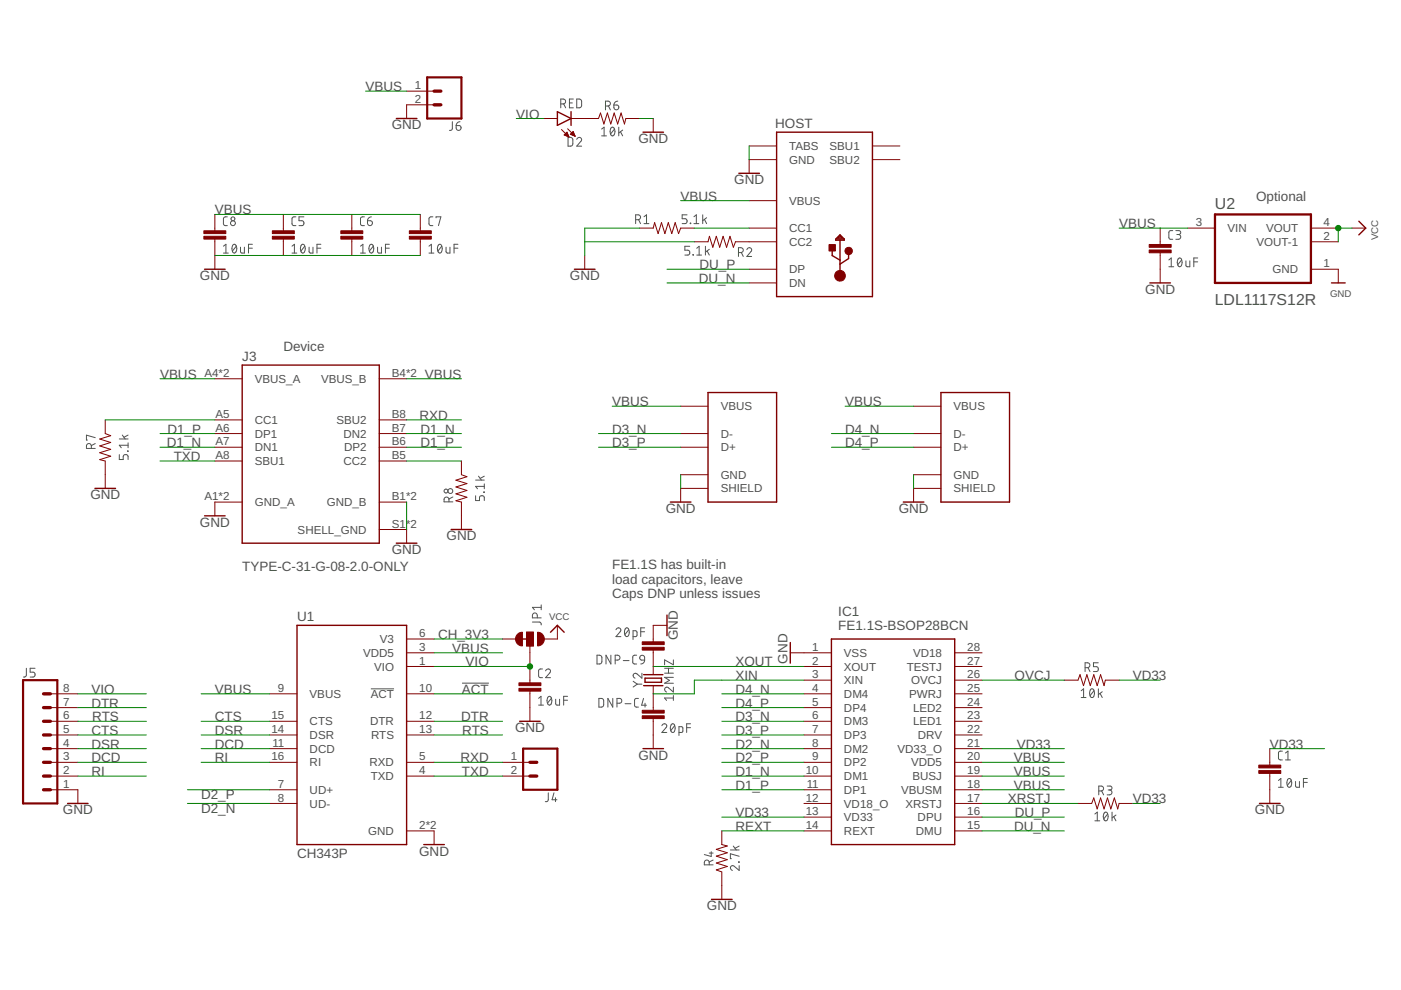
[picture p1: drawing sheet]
<svg xmlns="http://www.w3.org/2000/svg" width="297mm" height="210mm" viewBox="0 0 297 210" stroke-linecap="round" stroke-linejoin="round" font-family="sans-serif">
<g fill="none" stroke="#505050" stroke-width=".21">
<path d="M95.9 25.8v1.6l-.2 .2h-.4M96.7 26.6h.6a.52 .52 0 0 1 .4 .6 .52 .52 0 0 1-.5 .5 .52 .52 0 0 1-.5-.6zM97.5 25.8a.8 .8 0 0 0-.8 .8M118.9 22h.5a.52 .52 0 0 0 .5-.5 .52 .52 0 0 0-.5-.5h-.5v1.9M119.5 22l.4 .9M120.4 29.1l.7 .1 .3 .3v1.1l-.3 .4h-.7zM120.7 21.8h.6M121.6 21h-.9v1.9h.9M122.3 21h.7l.3 .4v1.1l-.3 .3-.7 .1zM122.3 29.5a.51 .51 0 0 1 .7-.3 .51 .51 0 0 1 .1 .8l-.8 1h1M127.6 27.4l.5-.4v1.8M127.6 28.8h1"/>
<path d="M128.4 22.5h.5a.52 .52 0 0 0 .5-.5 .52 .52 0 0 0-.5-.6h-.5v1.9M129 22.5l.4 .8M129.6 27.1l.3-.1a1.07 1.07 0 0 1 0 1.8 1.17 1.17 0 0 1-.3-1.7zM130.2 22.3h.6a.52 .52 0 0 1 .4 .6 .52 .52 0 0 1-.6 .4 .52 .52 0 0 1-.4-.5zM130.3 27.4l-.8 1M131 21.4a.8 .8 0 0 0-.8 .9M131.2 27v1.8M131.6 27.9l.4 .9M132 27.6l-.8 .6M47.4 53.7h1M47.4 52.2l.5-.4v1.9M48.2 46h-.6l-.2 .4v1.2l.2 .2h.6"/>
<path d="M49.4 51.9l.3-.1a1.08 1.08 0 0 1 0 1.9 1.19 1.19 0 0 1-.3-1.8zM50.1 52.2l-.8 1M51 52.4v1.1l.3 .2h.5v-1.3M52.7 52.6h.8M53.5 51.8h-.8v1.9M61.9 52.2l.5-.4v1.9M61.9 53.7h1M62.7 46h-.5l-.3 .4v1.2l.3 .2h.5M63.9 51.9l.3-.1a1.08 1.08 0 0 1 0 1.9 1.19 1.19 0 0 1-.3-1.8zM64.4 46h-1v.8h.6a.53 .53 0 0 1 .4 .5 .53 .53 0 0 1-.4 .5h-.6M64.6 52.2l-.8 1M65.5 52.4l.1 1.1 .2 .2h.6v-1.3"/>
<path d="M67.2 52.6h.8M68 51.8h-.8v1.9M76.4 53.7h1.1M76.4 52.2l.5-.4v1.9M77.3 46h-.6l-.3 .4 .1 1.2 .2 .2h.6M77.9 46.8h.6a.52 .52 0 0 1 .4 .6 .52 .52 0 0 1-.5 .4 .52 .52 0 0 1-.5-.5zM78.4 51.9l.3-.1a1.11 1.11 0 0 1 0 1.9 1.17 1.17 0 0 1-.3-1.8zM78.7 46l-.6 .3-.2 .5M79.1 52.2l-.8 1M80.1 52.4v1.1l.2 .2h.6v-1.3M81.7 52.6h.8M82.5 51.8h-.8v1.9"/>
<path d="M91 53.7h1M91 52.2l.5-.4v1.9M91.8 46h-.6l-.2 .4v1.2l.2 .2h.6M92.5 46.2v-.2h1l-.5 1.8M93 51.9l.3-.1a1.11 1.11 0 0 1 0 1.9 1.17 1.17 0 0 1-.3-1.8zM93.7 52.2l-.9 1M94.6 52.4v1.1l.3 .2h.5v-1.3M96.3 52.6h.8M97.1 51.8h-.8v1.9M134.8 46.6h.5a.52 .52 0 0 0 .5-.5 .52 .52 0 0 0-.5-.5h-.5v1.8M135.4 46.6l.4 .8M136.5 47.4h1.1"/>
<path d="M136.5 46l.6-.4v1.8M145.7 45.6h-1.1v.8h.6a.53 .53 0 0 1 .5 .5 .53 .53 0 0 1-.5 .5h-.6M146.2 52.2h-1v.8h.6a.53 .53 0 0 1 .4 .6 .53 .53 0 0 1-.4 .5h-.6M146.3 47.3l.2 .1zM146.9 54l.1 .1zM147.1 47.4h1.1M147.1 46l.5-.4v1.8M147.7 54.1h1M147.7 52.6l.5-.4v1.9M149 45.6v1.8M149.4 46.5l.4 .9M149.6 52.2v1.9"/>
<path d="M149.8 46.2l-.8 .6M149.9 53.2l.5 .9M150.4 52.9l-.8 .6M156.6 53.6h.5a.52 .52 0 0 0 .5-.6 .52 .52 0 0 0-.5-.5h-.5v1.9M157.2 53.6l.4 .8M158.3 52.9a.5 .5 0 0 1 .8-.4 .5 .5 0 0 1 .1 .8l-.9 1.1h1.1M247.8 55.1l.5-.4v1.9M247.8 56.6h1.1M248.6 48.9h-.5l-.3 .4 .1 1.3 .7 .1M249.3 48.9h.6a.41 .41 0 0 1 .4 .4 .41 .41 0 0 1-.4 .4h-.4M249.8 54.8l.3-.1a1.11 1.11 0 0 1 0 1.9 1.17 1.17 0 0 1-.3-1.8zM249.8 49.7a.51 .51 0 0 1 .5 .5 .51 .51 0 0 1-.5 .5h-.5"/>
<path d="M250.5 55.1l-.8 1M251.4 55.3l.1 1.1 .2 .2h.6v-1.3M253.1 55.5h.8M253.9 54.7h-.8v1.9M19.4 95.1v-.5a.52 .52 0 0 0-.6-.6 .52 .52 0 0 0-.5 .6v.5h1.9M20.2 92.8l-1.9-.5v1h.2M20.2 94l-.8 .5M25.3 96.4v1h.8v-.6a.53 .53 0 0 1 .5-.4 .53 .53 0 0 1 .6 .4v.6M25.3 93.1h1.9M25.9 92.2l.6 .9M27.1 95.6l.1 .1zM27.2 93.9v1"/>
<path d="M27.2 94.4h-1.9l.4 .5M27.2 92.2l-.9 .5M95.2 106.4v-.5a.52 .52 0 0 0-.5-.5 .52 .52 0 0 0-.6 .5v.5h1.9M96 105.4l-.8 .4M100.8 105.1v1h.9v-.6a.52 .52 0 0 1 .5-.4 .52 .52 0 0 1 .5 .4v.6M100.8 101.8h1.9M101.5 101l.6 .8M102.6 104.3l.1 .1zM102.7 102.6v1M102.7 103.1h-1.9l.4 .5M102.7 101l-.9 .4M112.9 131.9h1.6l.2 .6"/>
<path d="M113.9 131v-.5a.52 .52 0 0 0-.5-.5 .52 .52 0 0 0-.5 .5v.5h1.8M114.7 128.2v1.1M114.7 128.8h-1.8l.4 .5M126.6 138.9l.7 .1 .3 .3v1.1l-.3 .4h-.7zM129.5 138.9v1.9l-1-1.9v1.9M130.4 140h.5a.52 .52 0 0 0 .6-.6 .52 .52 0 0 0-.6-.5h-.5v1.9M130.6 133.5a.51 .51 0 0 1 .7-.4 .51 .51 0 0 1 .2 .8l-.9 1.1h1M132.6 133.2l.3-.1a1.11 1.11 0 0 1 0 1.9 1.15 1.15 0 0 1-.3-1.8zM133.3 133.5l-.8 1.1M134.2 135h.7l.1-.2 .1-.8-.2-.2-.7-.1v1.9M135 138.9l-.6 .1-.2 .3 .1 1.4 .7 .1M135.8 139.1l.3-.2 .4 .2 .2 .9-.9-.2-.2-.2z"/>
<path d="M135.8 133.9h.9M136.7 140l-.3 .5-.6 .3M136.7 133.1h-.9v1.9M142.8 139.9v1l-1.9-1v1M5.6 141.7l-.1 1.6-.2 .2-.3 .1M7.4 141.7h-1v.8h.6a.53 .53 0 0 1 .4 .5 .53 .53 0 0 1-.4 .6h-.6M78.6 146h4.9M98 144.8h5.7M114.2 148.1l.5-.5v1.9M114.2 149.5h1M115 141.8l-.6 .1-.2 .3v1.2l.2 .3h.6M115.7 142.2a.52 .52 0 0 1 .7-.4 .52 .52 0 0 1 .2 .9l-.9 1h1"/>
<path d="M116.2 147.8l.3-.2a1.11 1.11 0 0 1 0 1.9 1.17 1.17 0 0 1-.3-1.7zM116.9 148.1l-.8 1M117.8 148.3v1l.3 .2h.5v-1.2M119.5 148.5h.8M120.3 147.6h-.8v1.9M127 148.1h.7l.3 .3v1.2l-.3 .3h-.7zM129.9 148.1v1.8l-1-1.8v1.8M130.8 149.1h.5a.51 .51 0 0 0 .5-.5 .51 .51 0 0 0-.5-.5h-.5v1.8M132.1 140.1h1.3M132.5 149.2h1.3M134.2 144.4l.9 .7M135.1 145.1l-.9 .6"/>
<path d="M135.1 145.1h1M135.4 148.1h-.6l-.3 .4 .1 1.2 .2 .2h.6M136.1 142.7v1.1l-1-.9a.52 .52 0 0 0-.9 .2 .52 .52 0 0 0 .4 .7M136.4 148.1l-.4 1.4h1.1M136.8 149.1v.8M140.3 153.9a.51 .51 0 0 1 .8-.4 .51 .51 0 0 1 .1 .8l-.9 1h1.1M140.9 142.7h1.9M140.9 141.7h1.9M141.7 141.7v1M142.4 153.6l.2-.1a1.09 1.09 0 0 1 0 1.8 1.13 1.13 0 0 1-.2-1.7zM142.8 145.7v1l-1.1-.9a.51 .51 0 0 0-.8 .2 .51 .51 0 0 0 .4 .7M142.8 148h-1.9l.4 .5"/>
<path d="M142.8 147.5v1M142.8 143.6h-1.9l1 .7-1 .6h1.9M143 153.9l-.8 1M144 155.3h.6l.2-.2v-.7l-.2-.3h-.6v1.8M145.6 154.3h.8M146.4 153.5h-.8v1.8M229.2 146.5l.5-.5v1.9M229.2 147.9h1.1M230.1 141.6h.5a.52 .52 0 0 0 .5-.6 .52 .52 0 0 0-.5-.5h-.5v1.9M230.7 141.6l.4 .8M231.2 146.2l.3-.2a1.07 1.07 0 0 1 0 1.9 1.17 1.17 0 0 1-.3-1.7zM231.9 146.5l-.8 1"/>
<path d="M232.9 140.5h-1.1v.9h.7a.53 .53 0 0 1 .4 .5 .53 .53 0 0 1-.4 .5h-.7M232.9 146v1.9M233.2 147l.5 .9M233.7 146.7l-.8 .6M271.9 159.3h-.6l-.2 .4v1.2l.2 .2h.6M272.5 159.7l.6-.4v1.8M116.2 168.1v1.6l-.2 .2-.4 .1M117.5 168.1l-.4 1.5h1M117.8 169.1v.9M155.5 179.4l.6 .8M156.7 179.4l-.8 .5M232.1 172.6l.5-.4v1.8"/>
<path d="M232.1 174h1.1M233 167.7h.5a.52 .52 0 0 0 .5-.5 .52 .52 0 0 0-.5-.5h-.5v1.8M233.6 167.7l.4 .8M234.1 172.3l.3-.1a1.09 1.09 0 0 1 0 1.8 1.15 1.15 0 0 1-.3-1.7zM234.7 166.7h.7a.41 .41 0 0 1 .4 .4 .41 .41 0 0 1-.4 .4h-.5M234.8 172.6l-.8 1M235.2 167.5a.52 .52 0 0 1 .6 .5 .52 .52 0 0 1-.6 .5h-.5M235.8 172.2v1.8M236.1 173.2l.5 .8M236.6 172.8l-.8 .6M271.1 165.5l.5-.4v1.8M271.1 166.9h1"/>
<path d="M272.5 161.1h1.1M273.1 165.2l.2-.1a1.08 1.08 0 0 1 0 1.8 1.17 1.17 0 0 1-.2-1.7zM273.8 165.5l-.9 1M274.7 165.7v1l.3 .2h.5v-1.2M276.4 165.9h.8M277.2 165.1h-.8v1.8M150.4 183.4v-.5a.52 .52 0 0 0-.6-.6 .52 .52 0 0 0-.5 .6v.5h1.9M150.4 180.9h.8M150.8 180.6v1l-1.5-.4M151.2 182.4l-.8 .4M154.9 180.2h1.8M156.6 182.7l.1 .1z"/>
<path d="M156.7 183.5v1.1l-1-.9a.51 .51 0 0 0-.8 .1 .51 .51 0 0 0 .4 .8M156.7 181.5l-1.8-.5v1.1h.2"/>
<circle cx="49.4" cy="46.4" r=".41"/>
<circle cx="49.4" cy="47.3" r=".52"/>
<circle cx="94.6" cy="104.1" r=".41"/>
<circle cx="95.5" cy="104.1" r=".52"/>
</g>
<g fill="none" stroke="#800000" stroke-width=".3">
<path d="M84 25.1h4.4M118.2 23.7l2.9 1.4-2.9 1.5zM121.1 23.7v2.9M136.3 28h4.4M156.7 36.7h4.3M164.7 28h20.3v34.9h-20.3zM43.4 57.1h4.3M121.8 57.1h4.4M176.4 52.8v1.4l1.7 1M177.2 50.7l.9-.9 .9 .9v.2h-1.8zM177.4 50.7h1.6M178.1 50.9v7.6"/>
<path d="M178.1 50l.5 .5h-1l.5-.3M179.9 53.7v1.1l-1.8 1.2M243.8 60h4.4M282.3 60h2.9M288.1 46.9l1.5 1.5-1.5 1.4M51.4 77.4h29v37.8h-29zM150.1 83.2h14.6v23.2h-14.6zM199.5 83.2h14.5v23.2h-14.5zM20.1 103.5h4.4M43.4 109.4h4.3M84 115.2h4.4M95.7 112.3h4.3"/>
<path d="M142.1 106.4h4.4M191.5 106.4h4.4M63 132.6h23.2v46.5h-23.2zM109.5 135.5h2.9M116.7 134l1.5-1.4 1.4 1.4M141.4 130.4v4.4M167.6 136.2v4.4M176.3 135.5h26.1v43.6h-26.1zM110.2 152.9h4.3M136.3 158.7h4.4M136.5 143h4M136.5 145.4h4"/>
<path d="M136.8 143.8h3.5v.9h-3.5zM14.3 170.3h4.4M89.9 179.1h4.3M267 170.3h4.4M150.9 190.7h4.3"/>
</g>
<g fill="none" stroke="#800000" stroke-width=".21">
<path d="M86.2 19.3h5.8M92 22.2h-5.8v2.9M115.3 25.1h2.9M119 27.5l1.6 1.5M119.6 28.6l.6-.6 .4 1zM119.7 28.5h.7M119.8 28.7h.7M119.8 28.4h.6M120 28.2h.3M120.1 28.8h.4M120.1 28.1h.1M120.4 27.3l1.5 1.6"/>
<path d="M120.4 29h.2M120.9 28.5l.6-.6 .4 1zM121 28.4h.7M121.1 25.1h5.8l.4-1.1 .7 2.3 .8-2.3 .7 2.3 .7-2.3 .8 2.3 .7-2.3 .7 2.3 .3-1.2h2.9M121.1 28.5h.7M121.2 28.2h.5M121.3 28.1h.3M121.4 28.7h.5M121.4 28h.1M121.8 28.8h.1M138.5 25.1v2.9M158.8 30.9h5.9"/>
<path d="M164.7 33.8h-5.9v2.9M185 33.8h5.8M185 30.9h5.8M45.6 45.5v3.4M45.6 50.7v6.4M60.1 45.5v3.4M60.1 50.7v3.5M74.6 45.5v3.4M74.6 50.7v3.5M89.1 45.5v3.4M89.1 50.7v3.5M124 54.2v2.9"/>
<path d="M135.6 48.4h2.9l.3-1.2 .7 2.3 .8-2.3 .7 2.3 .7-2.3 .7 2.3 .8-2.3 .7 2.3 .4-1.1h2.9M147.2 51.3h2.9l.3-1.2 .7 2.3 .8-2.3 .7 2.3 .7-2.3 .8 2.3 .7-2.3 .7 2.3 .4-1.1h8.8M158.8 42.5h5.9M158.8 48.4h5.9M158.8 57.1h5.9M158.8 60h5.9M246 48.4v3.5M246 53.6v6.4M251.8 48.4h5.8M277.9 48.4h5.8M277.9 57.1h5.8v2.9M277.9 51.3h5.8"/>
<path d="M286.7 48.4h2.9M22.3 89v2.9l1.2 .5-2.4 .7 2.4 .7-2.4 .8 2.4 .7-2.4 .7 2.4 .7-2.4 .8 1.2 .2v5.8M45.6 91.9h5.8M45.6 94.8h5.8M45.6 80.3h5.8M45.6 89h5.8M45.6 97.7h5.8M80.4 91.9h5.8M80.4 94.8h5.8M80.4 80.3h5.8M80.4 89h5.8M80.4 97.7h5.8"/>
<path d="M97.8 97.7v2.9l1.2 .5-2.3 .7 2.3 .7-2.3 .8 2.3 .7-2.3 .7 2.3 .7-2.3 .8 1.1 .2v5.9M144.3 86.1h5.8M144.3 91.9h5.8M144.3 94.8h5.8M193.7 86.1h5.8M193.7 91.9h5.8M193.7 94.8h5.8M51.4 106.4h-5.8v3M80.4 106.4h5.8M80.4 112.3h5.8v2.9M144.3 100.6h5.8M150.1 103.5h-5.8v2.9"/>
<path d="M193.7 100.6h5.8M199.5 103.5h-5.8v2.9M86.2 138.4h5.8M86.2 135.5h5.8M106.6 135.5h2.9M111.6 134h1.5v2.9h-1.5zM112.4 136.9v7.9M118.2 132.6v2.9h-2.9M138.5 137.8v5.2M141.4 132.6h-2.9v3.5M167.6 138.4h8.7M202.4 138.4h5.8"/>
<path d="M10.7 147.1h5.8M10.7 152.9h5.8M10.7 155.8h5.8M10.7 158.7h5.8M10.7 150h5.8M57.2 147.1h5.8M57.2 152.9h5.8M57.2 155.8h5.8M57.2 158.7h5.8M86.2 141.3h5.8M86.2 147.1h5.8M86.2 152.9h5.8"/>
<path d="M86.2 155.8h5.8M112.4 146.5v6.4M138.5 145.4v5.2M138.5 152.3v6.4M170.5 141.3h5.8M170.5 147.1h5.8M170.5 152.9h5.8M170.5 155.8h5.8M170.5 158.7h5.8M170.5 144.2h5.8M170.5 150h5.8M202.4 141.3h5.8"/>
<path d="M202.4 147.1h5.8M202.4 152.9h5.8M202.4 155.8h5.8M202.4 158.7h5.8M202.4 144.2h5.8M202.4 150h5.8M225.7 144.2h2.9l.4-1.2 .7 2.4 .7-2.4 .8 2.4 .7-2.4 .7 2.4 .7-2.4 .8 2.4 .3-1.2h2.9M269.2 158.7v3.5M10.7 167.4h5.8v2.9M10.7 164.5h5.8M10.7 161.6h5.8M57.2 167.4h5.8"/>
<path d="M57.2 170.3h5.8M57.2 161.6h5.8M86.2 176.2h5.8v2.9M86.2 164.5h5.8M86.2 161.6h5.8M106.6 164.5h5.8M106.6 161.6h5.8M153 176.2v2.9l1.2 .3-2.3 .7 2.3 .7-2.3 .7 2.3 .8-2.3 .7 2.3 .7-2.3 .7 1.1 .5v5.8M170.5 176.2h5.8M170.5 167.4h5.8M170.5 170.3h5.8M170.5 164.5h5.8"/>
<path d="M170.5 161.6h5.8M170.5 173.2h5.8M202.4 176.2h5.8M202.4 167.4h5.8M202.4 170.3h5.8M202.4 164.5h5.8M202.4 161.6h5.8M202.4 173.2h5.8M228.6 170.3h2.9l.4-1.1 .7 2.3 .7-2.3 .8 2.3 .7-2.3 .7 2.3 .8-2.3 .7 2.3 .3-1.2h2.9M269.2 164v6.3"/>
</g>
<g fill="#800000" stroke="#800000" stroke-width=".21">
<path d="M109.7 134.5l.6-.4 .5-.1v2.9a1.45 1.45 0 0 1-1.4-.8 1.45 1.45 0 0 1 .3-1.6z" fill-rule="evenodd"/>
<path d="M114 134a1.45 1.45 0 0 1 1.4 1.5 1.45 1.45 0 0 1-1.4 1.4z" fill-rule="evenodd"/>
<circle cx="178.1" cy="58.5" r="1.15"/>
<circle cx="179.9" cy="53.2" r=".8"/>
</g>
<g fill="#800000" stroke="#800000" stroke-width=".21">
<path d="M175.8 51.9h1.3v1.3h-1.3z"/>
<path d="M266.9 163.4h4.6v.6h-4.6z"/>
<path d="M266.9 162.2h4.6v.6h-4.6z"/>
<path d="M110 145.9h4.7v.6h-4.7z"/>
<path d="M110 144.8h4.7v.6h-4.7z"/>
<path d="M111.6 134h1.5v2.9h-1.5z"/>
<path d="M243.6 53h4.7v.6h-4.7z"/>
<path d="M243.6 51.8h4.7v.6h-4.7z"/>
<path d="M57.7 50.1h4.7v.6h-4.7z"/>
<path d="M57.7 48.9h4.7v.6h-4.7z"/>
<path d="M72.3 50.1h4.6v.6h-4.6z"/>
<path d="M72.3 48.9h4.6v.6h-4.6z"/>
<path d="M86.8 50.1h4.6v.6h-4.6z"/>
<path d="M86.8 48.9h4.6v.6h-4.6z"/>
<path d="M43.2 50.1h4.7v.6h-4.7z"/>
<path d="M43.2 48.9h4.7v.6h-4.7z"/>
<path d="M136.2 151.8h4.6v.6h-4.6z"/>
<path d="M136.2 150.6h4.6v.6h-4.6z"/>
<path d="M136.2 136.1h4.6v.6h-4.6z"/>
<path d="M136.2 137.2h4.6v.6h-4.6z"/>
</g>
<path d="M257.6 45.5h20.3v14.5h-20.3z" fill="none" stroke="#800000" stroke-width=".49"/>
<path d="M90.6 16.4h7.2v8.7h-7.2zM4.9 144.2h7.2v26.1h-7.2zM110.9 158.7h7.3v8.7h-7.3z" fill="none" stroke="#800000" stroke-width=".47"/>
<path d="M92 19.3h1.5M92 22.2h1.5M9.2 155.8h1.5M9.2 158.7h1.5M9.2 152.9h1.5M9.2 150h1.5M9.2 147.1h1.5M9.2 164.5h1.5M9.2 161.6h1.5M9.2 167.4h1.5M112.4 164.5h1.4M112.4 161.6h1.4" fill="none" stroke="#800000" stroke-width=".7"/>
<g fill="none" stroke="#008000" stroke-width=".21">
<path d="M77.5 19.3h8.7M109.5 25.1h5.8M135.6 25.1h2.9M158.8 30.9v2.9M45.6 54.2h43.5M45.6 45.5h43.5M124 51.3h23.2M135.6 48.4h-11.6v5.8M141.4 57.1h17.4M141.4 60h17.4M144.3 42.5h14.5M147.2 48.4h11.6"/>
<path d="M237.3 48.4h14.5M286.7 48.4h-3v2.9M22.3 89h23.3M33.9 80.3h11.7M33.9 97.7h11.7M33.9 91.9h11.7M33.9 94.8h11.7M86.2 80.3h11.6M86.2 97.7h11.6M86.2 89h11.6M86.2 91.9h11.6M86.2 94.8h11.6"/>
<path d="M126.9 91.9h17.4M126.9 94.8h17.4M129.8 86.1h14.5M176.3 91.9h17.4M176.3 94.8h17.4M179.2 86.1h14.5M86.2 106.4v5.9M144.3 100.6v2.9M193.7 100.6v2.9M92 135.5h14.6M92 138.4h14.6M16.5 147.1h14.5"/>
<path d="M16.5 152.9h14.5M16.5 155.8h14.5M16.5 158.7h14.5M16.5 150h14.5M42.7 147.1h14.5M42.7 152.9h14.5M42.7 155.8h14.5M42.7 158.7h14.5M92 147.1h14.6M92 152.9h14.6M92 155.8h14.6M92 141.3h20.4"/>
<path d="M138.5 141.3h32M153 147.1h17.5M153 152.9h17.5M153 155.8h17.5M153 158.7h17.5M153 150h17.5M170.5 144.2h-23.3v2.9h-8.7M208.2 158.7h17.5M208.2 144.2h17.5M237.3 144.2h8.7M269.2 158.7h11.6M16.5 161.6h14.5"/>
<path d="M16.5 164.5h14.5M39.7 167.4h17.5M39.7 170.3h17.5M42.7 161.6h14.5M92 161.6h14.6M92 164.5h14.6M153 161.6h17.5M153 167.4h17.5M153 164.5h17.5M153 176.2h17.5M153 173.2h17.5M208.2 161.6h17.5"/>
<path d="M208.2 167.4h17.5M208.2 164.5h17.5M208.2 170.3h20.4M208.2 176.2h17.5M208.2 173.2h17.5M240.2 170.3h5.8"/>
</g>
<g fill="#008000" stroke="#008000" stroke-width=".21">
<circle cx="283.7" cy="48.4" r=".57"/>
<circle cx="112.4" cy="141.3" r=".57"/>
</g>
<g font-size="3.4" fill="#505050">
<text x="257.6" y="44.3">U2</text>
<text x="257.6" y="64.6">LDL1117S12R</text>
</g>
<g font-size="2.9" fill="#505050">
<text x="77.5" y="19.3">VBUS</text>
<text x="83.1" y="27.4">GND</text>
<text x="109.5" y="25.1">VIO</text>
<text x="164.4" y="27.2">HOST</text>
<text x="135.4" y="30.4">GND</text>
<text x="155.7" y="39.1">GND</text>
<text x="45.5" y="45.5">VBUS</text>
<text x="144.3" y="42.6">VBUS</text>
<text x="266.3" y="42.6">Optional</text>
<text x="237.3" y="48.4">VBUS</text>
<text x="42.4" y="59.4">GND</text>
<text x="120.8" y="59.4">GND</text>
<text x="148.2" y="60">DU_N</text>
<text x="148.3" y="57.1">DU_P</text>
<text x="242.8" y="62.3">GND</text>
<text x="51.4" y="76.5">J3</text>
<text x="60.1" y="74.5">Device</text>
<text x="33.9" y="80.3">VBUS</text>
<text x="90.1" y="80.3">VBUS</text>
<text x="88.9" y="89">RXD</text>
<text x="129.8" y="86.1">VBUS</text>
<text x="179.2" y="86.1">VBUS</text>
<text x="35.4" y="94.8">D1_N</text>
<text x="35.5" y="91.9">D1_P</text>
<text x="89.1" y="91.9">D1_N</text>
<text x="89.1" y="94.8">D1_P</text>
<text x="129.8" y="91.9">D3_N</text>
<text x="129.8" y="94.8">D3_P</text>
<text x="179.2" y="91.9">D4_N</text>
<text x="179.2" y="94.8">D4_P</text>
<text x="36.8" y="97.7">TXD</text>
<text x="19.2" y="105.9">GND</text>
<text x="42.4" y="111.7">GND</text>
<text x="141.2" y="108.8">GND</text>
<text x="190.5" y="108.8">GND</text>
<text x="83.1" y="117.5">GND</text>
<text x="94.7" y="114.6">GND</text>
<text x="51.4" y="121">TYPE-C-31-G-08-2.0-ONLY</text>
<text x="129.8" y="120.7">FE1.1S has built-in</text>
<text x="129.8" y="123.7">load capacitors, leave</text>
<text x="63" y="131.7">U1</text>
<text x="129.8" y="126.8">Caps DNP unless issues</text>
<text x="177.7" y="130.7">IC1</text>
<text x="92.9" y="135.5">CH_3V3</text>
<text x="143.7" y="135.7" transform="rotate(-90 143.7 135.7)">GND</text>
<text x="177.7" y="133.6">FE1.1S-BSOP28BCN</text>
<text x="95.9" y="138.4">VBUS</text>
<text x="98.7" y="141.3">VIO</text>
<text x="155.9" y="141.3">XOUT</text>
<text x="167" y="140.7" transform="rotate(-90 167 140.7)">GND</text>
<text x="19.4" y="147.1">VIO</text>
<text x="45.5" y="147.1">VBUS</text>
<text x="98" y="147.1">ACT</text>
<text x="155.9" y="147.1">D4_N</text>
<text x="155.9" y="144.2">XIN</text>
<text x="215.1" y="144.2">OVCJ</text>
<text x="240.2" y="144.2">VD33</text>
<text x="19.4" y="150">DTR</text>
<text x="19.4" y="155.8">CTS</text>
<text x="19.6" y="152.9">RTS</text>
<text x="45.5" y="152.9">CTS</text>
<text x="45.5" y="155.8">DSR</text>
<text x="97.8" y="152.9">DTR</text>
<text x="98" y="155.8">RTS</text>
<text x="109.2" y="155.2">GND</text>
<text x="155.9" y="150">D4_P</text>
<text x="155.9" y="152.9">D3_N</text>
<text x="155.9" y="155.8">D3_P</text>
<text x="19.4" y="158.7">DSR</text>
<text x="19.4" y="161.6">DCD</text>
<text x="45.5" y="161.6">RI</text>
<text x="45.5" y="158.7">DCD</text>
<text x="97.6" y="161.6">RXD</text>
<text x="135.4" y="161.1">GND</text>
<text x="155.9" y="158.7">D2_N</text>
<text x="155.9" y="161.6">D2_P</text>
<text x="215" y="161.6">VBUS</text>
<text x="215.6" y="158.7">VD33</text>
<text x="269.2" y="158.7">VD33</text>
<text x="19.4" y="164.5">RI</text>
<text x="98" y="164.5">TXD</text>
<text x="155.9" y="164.5">D1_N</text>
<text x="155.9" y="167.4">D1_P</text>
<text x="215" y="167.4">VBUS</text>
<text x="215" y="164.5">VBUS</text>
<text x="13.3" y="172.7">GND</text>
<text x="42.6" y="172.4">D2_N</text>
<text x="42.6" y="169.5">D2_P</text>
<text x="155.9" y="173.3">VD33</text>
<text x="213.7" y="170.4">XRSTJ</text>
<text x="215.1" y="173.3">DU_P</text>
<text x="240.2" y="170.4">VD33</text>
<text x="266.1" y="172.7">GND</text>
<text x="155.9" y="176.2">REXT</text>
<text x="215" y="176.2">DU_N</text>
<text x="63" y="182">CH343P</text>
<text x="88.9" y="181.4">GND</text>
<text x="149.9" y="193">GND</text>
</g>
<g font-size="2.5" fill="#505050">
<text x="88" y="18.9">1</text>
<text x="88" y="21.8">2</text>
<text x="167.3" y="34.7">GND</text>
<text x="167.3" y="31.8">TABS</text>
<text x="175.9" y="31.8">SBU1</text>
<text x="175.9" y="34.7">SBU2</text>
<text x="167.3" y="43.4">VBUS</text>
<text x="253.6" y="48">3</text>
<text x="280.6" y="48">4</text>
<text x="167.3" y="49.2">CC1</text>
<text x="167.3" y="52.1">CC2</text>
<text x="260.3" y="49.2">VIN</text>
<text x="266.4" y="52.1">VOUT-1</text>
<text x="268.4" y="49.2">VOUT</text>
<text x="280.6" y="50.9">2</text>
<text x="167.3" y="57.9">DP</text>
<text x="269.8" y="57.9">GND</text>
<text x="280.6" y="56.7">1</text>
<text x="167.3" y="60.9">DN</text>
<text x="43.4" y="79.9">A4*2</text>
<text x="54" y="81.2">VBUS_A</text>
<text x="68.1" y="81.2">VBUS_B</text>
<text x="83.1" y="79.9">B4*2</text>
<text x="45.7" y="88.6">A5</text>
<text x="54" y="89.9">CC1</text>
<text x="71.3" y="89.9">SBU2</text>
<text x="83.1" y="88.6">B8</text>
<text x="152.8" y="87">VBUS</text>
<text x="202.2" y="87">VBUS</text>
<text x="45.7" y="91.5">A6</text>
<text x="45.7" y="94.4">A7</text>
<text x="54" y="92.8">DP1</text>
<text x="54" y="95.7">DN1</text>
<text x="72.8" y="92.8">DN2</text>
<text x="73" y="95.7">DP2</text>
<text x="83.1" y="94.4">B6</text>
<text x="83.1" y="91.5">B7</text>
<text x="152.8" y="92.8">D-</text>
<text x="152.8" y="95.7">D+</text>
<text x="202.2" y="92.8">D-</text>
<text x="202.2" y="95.7">D+</text>
<text x="45.7" y="97.3">A8</text>
<text x="54" y="98.6">SBU1</text>
<text x="72.8" y="98.6">CC2</text>
<text x="83.1" y="97.3">B5</text>
<text x="152.8" y="101.5">GND</text>
<text x="202.2" y="101.5">GND</text>
<text x="43.4" y="106">A1*2</text>
<text x="54" y="107.3">GND_A</text>
<text x="69.3" y="107.3">GND_B</text>
<text x="83.1" y="106">B1*2</text>
<text x="152.8" y="104.4">SHIELD</text>
<text x="202.2" y="104.4">SHIELD</text>
<text x="63.1" y="113.1">SHELL_GND</text>
<text x="83.1" y="111.9">S1*2</text>
<text x="80.5" y="136.4">V3</text>
<text x="88.9" y="138">3</text>
<text x="88.9" y="135.1">6</text>
<text x="172.2" y="138">1</text>
<text x="205.1" y="138">28</text>
<text x="77" y="139.3">VDD5</text>
<text x="79.3" y="142.2">VIO</text>
<text x="88.9" y="140.9">1</text>
<text x="172.2" y="140.9">2</text>
<text x="172.2" y="143.8">3</text>
<text x="178.9" y="139.3">VSS</text>
<text x="178.9" y="142.2">XOUT</text>
<text x="192.2" y="142.2">TESTJ</text>
<text x="193.6" y="139.3">VD18</text>
<text x="205.1" y="140.9">27</text>
<text x="205.1" y="143.8">26</text>
<text x="13.4" y="149.6">7</text>
<text x="13.4" y="146.7">8</text>
<text x="58.9" y="146.7">9</text>
<text x="65.7" y="148">VBUS</text>
<text x="78.6" y="148">ACT</text>
<text x="88.9" y="146.7">10</text>
<text x="172.2" y="146.7">4</text>
<text x="172.2" y="149.6">5</text>
<text x="178.9" y="145.1">XIN</text>
<text x="178.9" y="148">DM4</text>
<text x="192.7" y="148">PWRJ</text>
<text x="193.2" y="145.1">OVCJ</text>
<text x="205.1" y="146.7">25</text>
<text x="205.1" y="149.6">24</text>
<text x="13.4" y="155.4">5</text>
<text x="13.4" y="152.5">6</text>
<text x="57.6" y="152.5">15</text>
<text x="57.6" y="155.4">14</text>
<text x="65.7" y="153.8">CTS</text>
<text x="78.5" y="153.8">DTR</text>
<text x="88.9" y="152.5">12</text>
<text x="88.9" y="155.4">13</text>
<text x="172.2" y="152.5">6</text>
<text x="172.2" y="155.4">7</text>
<text x="178.9" y="150.9">DP4</text>
<text x="178.9" y="153.8">DM3</text>
<text x="193.6" y="150.9">LED2</text>
<text x="193.6" y="153.8">LED1</text>
<text x="205.1" y="152.5">23</text>
<text x="205.1" y="155.4">22</text>
<text x="13.4" y="161.2">3</text>
<text x="13.4" y="158.3">4</text>
<text x="57.6" y="161.2">16</text>
<text x="57.7" y="158.3">11</text>
<text x="65.7" y="156.7">DSR</text>
<text x="65.7" y="159.6">DCD</text>
<text x="78.7" y="156.7">RTS</text>
<text x="88.9" y="161.2">5</text>
<text x="108.3" y="161.2">1</text>
<text x="172.2" y="158.3">8</text>
<text x="172.2" y="161.2">9</text>
<text x="178.9" y="156.7">DP3</text>
<text x="178.9" y="159.6">DM2</text>
<text x="190.3" y="159.6">VD33_O</text>
<text x="194.6" y="156.7">DRV</text>
<text x="205.1" y="158.3">21</text>
<text x="205.1" y="161.2">20</text>
<text x="13.4" y="167">1</text>
<text x="13.4" y="164.1">2</text>
<text x="58.9" y="167">7</text>
<text x="65.7" y="162.5">RI</text>
<text x="78.4" y="162.5">RXD</text>
<text x="78.6" y="165.4">TXD</text>
<text x="88.9" y="164.1">4</text>
<text x="108.3" y="164.1">2</text>
<text x="170.8" y="164.1">10</text>
<text x="171" y="167">11</text>
<text x="178.9" y="162.5">DP2</text>
<text x="178.9" y="165.4">DM1</text>
<text x="193.2" y="162.5">VDD5</text>
<text x="193.5" y="165.4">BUSJ</text>
<text x="205.1" y="164.1">19</text>
<text x="205.1" y="167">18</text>
<text x="58.9" y="169.9">8</text>
<text x="65.7" y="168.3">UD+</text>
<text x="65.7" y="171.2">UD-</text>
<text x="170.8" y="169.9">12</text>
<text x="170.8" y="172.9">13</text>
<text x="178.9" y="168.3">DP1</text>
<text x="178.9" y="171.2">VD18_O</text>
<text x="191.1" y="168.3">VBUSM</text>
<text x="192" y="171.2">XRSTJ</text>
<text x="205.1" y="169.9">17</text>
<text x="205.1" y="172.9">16</text>
<text x="78.1" y="177">GND</text>
<text x="88.9" y="175.8">2*2</text>
<text x="170.8" y="175.8">14</text>
<text x="178.9" y="174.1">VD33</text>
<text x="178.9" y="177">REXT</text>
<text x="194.2" y="177">DMU</text>
<text x="194.6" y="174.1">DPU</text>
<text x="205.1" y="175.8">15</text>
</g>
<g font-size="2.1" fill="#505050">
<text x="292.2" y="51" transform="rotate(-90 292.2 51)">VCC</text>
<text x="282" y="62.9">GND</text>
<text x="116.4" y="131.4">VCC</text>
</g>
</svg>
